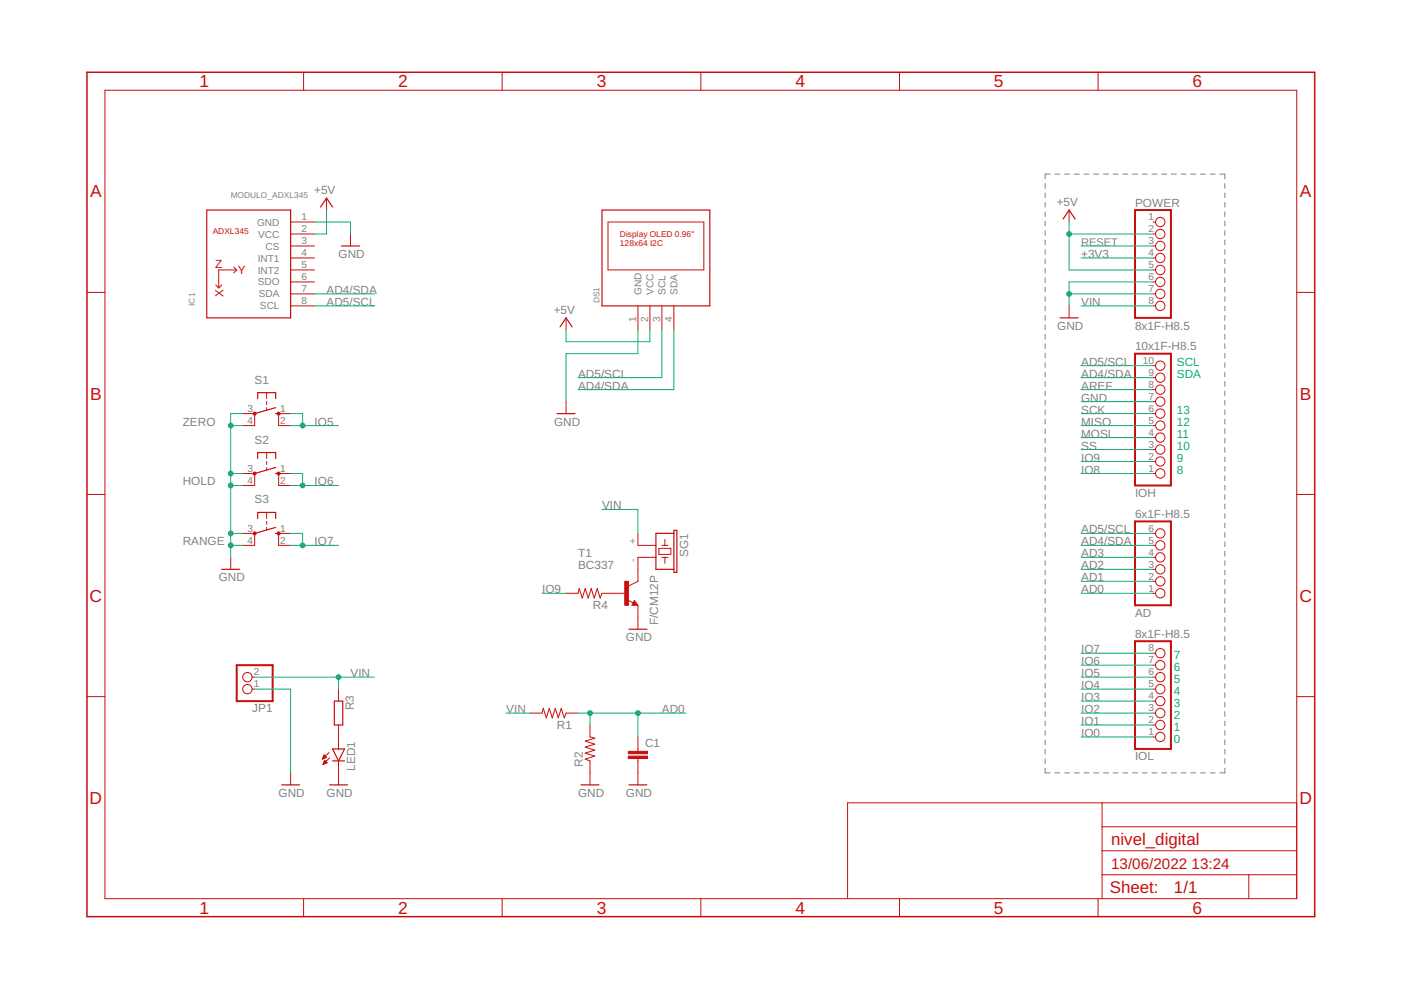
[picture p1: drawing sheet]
<svg xmlns="http://www.w3.org/2000/svg" width="297mm" height="210mm" viewBox="0 0 297 210" stroke-linecap="round" stroke-linejoin="round" font-family="sans-serif">
<g fill="none" stroke="#808080" stroke-width=".21">
<path d="M221.6 38.9v1M222.7 36.9h-1.1v1M223.7 36.9h1M225.7 36.9h1.1M227.8 36.9h1M229.8 36.9h1.1M231.9 36.9h1M234 36.9h1M236 36.9h1.1M238.1 36.9h1M240.1 36.9h1.1M242.2 36.9h1"/>
<path d="M244.2 36.9h1.1M246.3 36.9h1.1M248.3 36.9h1.1M250.4 36.9h1.1M252.5 36.9h1M254.5 36.9h1.1M256.6 36.9h1M258.6 36.9h1.1v1M259.7 38.9v1M221.6 40.9v1M221.6 42.9v1M221.6 44.9v1"/>
<path d="M221.6 46.9v1M221.6 48.9v1M221.6 50.9v1M221.6 52.9v1M221.6 54.9v1M221.6 56.9v1M221.6 58.9v1M259.7 40.9v1M259.7 42.9v1M259.7 44.9v1M259.7 46.9v1M259.7 48.9v1"/>
<path d="M259.7 50.9v1M259.7 52.9v1M259.7 54.9v1M259.7 56.9v1M259.7 58.9v1M221.6 60.9v1M221.6 62.9v1M221.6 64.9v1M221.6 66.9v1M221.6 68.9v1M221.6 70.9v1M221.6 72.9v1"/>
<path d="M221.6 74.9v1M221.6 76.9v1M221.6 78.9v1M259.7 60.9v1M259.7 62.9v1M259.7 64.9v1M259.7 66.9v1M259.7 68.9v1M259.7 70.9v1M259.7 72.9v1M259.7 74.9v1M259.7 76.9v1"/>
<path d="M259.7 78.9v1M221.6 80.9v1M221.6 82.9v1M221.6 84.9v1M221.6 86.9v1M221.6 88.9v1M221.6 90.9v1M221.6 92.9v1M221.6 94.9v1M221.6 96.9v1M221.6 98.9v1M259.7 80.9v1"/>
<path d="M259.7 82.9v1M259.7 84.9v1M259.7 86.9v1M259.7 88.9v1M259.7 90.9v1M259.7 92.9v1M259.7 94.9v1M259.7 96.9v1M259.7 98.9v1M221.6 100.9v1M221.6 102.9v1M221.6 104.9v1"/>
<path d="M221.6 106.9v1M221.6 108.9v1M221.6 110.9v1M221.6 112.9v1M221.6 114.9v1M221.6 116.9v1M221.6 118.9v1M259.7 100.9v1M259.7 102.9v1M259.7 104.9v1M259.7 106.9v1M259.7 108.9v1"/>
<path d="M259.7 110.9v1M259.7 112.9v1M259.7 114.9v1M259.7 116.9v1M259.7 118.9v1M221.6 120.9v1M221.6 122.9v1M221.6 124.9v1M221.6 126.9v1M221.6 128.9v1M221.6 130.9v1M221.6 132.9v1"/>
<path d="M221.6 134.9v1M221.6 136.9v1M221.6 138.9v1M259.7 120.9v1M259.7 122.9v1M259.7 124.9v1M259.7 126.9v1M259.7 128.9v1M259.7 130.9v1M259.7 132.9v1M259.7 134.9v1M259.7 136.9v1"/>
<path d="M259.7 138.9v1M221.6 140.9v1M221.6 142.9v1M221.6 144.9v1M221.6 146.9v1M221.6 148.9v1M221.6 150.9v1M221.6 152.9v1M221.6 154.9v1M221.6 156.9v1M221.6 158.9v1M259.7 140.9v1"/>
<path d="M259.7 142.9v1M259.7 144.9v1M259.7 146.9v1M259.7 148.9v1M259.7 150.9v1M259.7 152.9v1M259.7 154.9v1M259.7 156.9v1M259.7 158.9v1M221.6 160.9v1M221.6 162.9v1h1.1M223.7 163.9h1"/>
<path d="M225.7 163.9h1.1M227.8 163.9h1M229.8 163.9h1.1M231.9 163.9h1M234 163.9h1M236 163.9h1.1M238.1 163.9h1M240.1 163.9h1.1M242.2 163.9h1M244.2 163.9h1.1M246.3 163.9h1.1M248.3 163.9h1.1"/>
<path d="M250.4 163.9h1.1M252.5 163.9h1M254.5 163.9h1.1M256.6 163.9h1M259.7 160.9v1M259.7 162.9v1h-1.1"/>
</g>
<path d="M240.6 44.5h7.7v22.9h-7.7zM240.6 75h7.7v27.9h-7.7zM240.6 110.6h7.7v17.7h-7.7zM240.6 136h7.7v22.8h-7.7zM50.2 141h7.6v7.7h-7.6z" fill="none" stroke="#c90d0c" stroke-width=".42"/>
<g fill="none" stroke="#c90d0c" stroke-width=".21">
<path d="M22.2 19.1h252.7v171.4h-252.7zM64.4 15.3v3.8M106.5 15.3v3.8M148.6 15.3v3.8M190.7 15.3v3.8M232.8 15.3v3.8M49.6 56.6l.6 .6M50.2 57.2h-3.8v3.8M50.2 57.2l-.6 .7M61.6 47.1h5.1M61.6 49.6h5.1M61.6 52.2h5.1"/>
<path d="M61.6 54.7h5.1M61.6 57.2h5.1M61.6 59.8h5.1M69.2 42v2.5M74.3 49.6v2.6M128.9 47.1h20.3v10.1h-20.3zM226.7 44.5v2.6M244.5 47.1h.5M244.5 49.6h.5M244.5 52.2h.5M244.5 54.7h.5M244.5 57.2h.5"/>
<path d="M244.5 59.8h.5M18.4 62h3.8M45.7 60.4l.7 .6M47 60.4l-.6 .6M61.6 62.3h5.1M61.6 64.9h5.1M120 67.4v2.5M135.3 64.9v5M137.8 64.9v5M140.3 64.9v5M142.9 64.9v5M226.7 64.9v2.5"/>
<path d="M244.5 77.5h.5M244.5 62.3h.5M244.5 64.9h.5M274.9 62h3.8M51.5 87.7h2.5v2.5h-2.5M56.5 83.2v1.3M56.5 85.2v.6M56.5 86.4v.7M56.5 95.9v1.3M56.5 97.9v.6M56.5 99.1v.7M61.6 87.7h-2.5v2.5h2.5"/>
<path d="M120 85.2v2.5M244.5 97.9h.5M244.5 95.3h.5M244.5 92.8h.5M244.5 90.2h.5M244.5 87.7h.5M244.5 85.2h.5M244.5 82.6h.5M244.5 80.1h.5M18.4 104.8h3.8M48.9 118.2v2.5M51.5 100.4h2.5v2.5h-2.5"/>
<path d="M51.5 113.1h2.5v2.5h-2.5M56.5 108.6v1.3M56.5 110.6v.6M56.5 111.8v.7M61.6 100.4h-2.5v2.5h2.5M61.6 113.1h-2.5v2.5h2.5M135.3 113.1v2.5h3.8M139.1 118.2h-3.8v5.1l-2.1 1M139.7 116.3h2.5v1.2h-2.5zM140.3 118.2h1.3M140.3 115.6h1.3M141 114.4v1.2"/>
<path d="M141 118.2v1.2M244.5 100.4h.5M244.5 118.2h.5M244.5 115.6h.5M244.5 113.1h.5M274.9 104.8h3.8M120 125.8h2.6l.2-1 .6 2 .7-2 .6 2 .6-2 .7 2 .6-2 .7 2 .3-1h5.1M133 127.2l1.3 .6M134.5 127.3l.8 1h-1.3zM135.3 128.3v5.1M244.5 138.5h.5M244.5 125.8h.5"/>
<path d="M244.5 123.3h.5M244.5 120.7h.5M18.4 147.7h3.8M53.4 146.1h.6M53.4 143.6h.6M69.7 159.6l-1.4 1.4M71.8 146.1v2.6M71.8 153.7v5.1M112.4 151.2h2.5l.3-1 .6 2 .7-2 .6 2 .6-2 .7 2 .6-2 .6 2 .4-1h2.6M125.1 153.7v2.6l1 .2-2 .6 2 .7-2 .6 2 .6-2 .7 2 .6-2 .7 1 .3v5.1M135.3 156.3v3M244.5 156.3h.5"/>
<path d="M244.5 153.7h.5M244.5 151.2h.5M244.5 148.7h.5M244.5 146.1h.5M244.5 143.6h.5M244.5 141h.5M274.9 147.7h3.8M61.6 163.9v2.5M68.3 161h.1M68.4 160.8h.3M68.5 160.7h.4M68.5 160.6h.7"/>
<path d="M68.5 162h.1M68.6 160.5h.5M68.6 161.9h.3M68.6 160.3h.4M68.6 161.8h.6M68.6 161.7h.7M68.7 160.2h.2M68.7 160.1h.1M68.7 161.5h.5M68.7 161.4h.4M68.8 161.3h.1M68.9 161.2l.5 .5-.9 .4z"/>
<path d="M69.2 160.6l-.5-.5-.4 .9M69.2 160.6l-.9 .4M69.9 160.7l-1.4 1.4M71.8 161.3v5.1M135.3 160.8v5.6M233.7 170.2v20.3M233.7 175.3h41.2M274.9 170.2h-95.2v20.3M64.4 190.5v3.9M106.5 190.5v3.9M148.6 190.5v3.9M190.7 190.5v3.9"/>
<path d="M232.8 190.5v3.9M233.7 185.5h41.2M233.7 180.4h41.2M264.8 185.5v5"/>
<circle cx="246" cy="47.1" r=".99"/>
<circle cx="246" cy="52.2" r=".99"/>
<circle cx="246" cy="49.6" r=".99"/>
<circle cx="246" cy="54.7" r=".99"/>
<circle cx="246" cy="57.2" r=".99"/>
<circle cx="246" cy="59.8" r=".99"/>
<circle cx="246" cy="77.5" r=".99"/>
<circle cx="246" cy="64.9" r=".99"/>
<circle cx="246" cy="62.3" r=".99"/>
<circle cx="246" cy="97.9" r=".99"/>
<circle cx="246" cy="87.7" r=".99"/>
<circle cx="246" cy="92.8" r=".99"/>
<circle cx="246" cy="95.3" r=".99"/>
<circle cx="246" cy="90.2" r=".99"/>
<circle cx="246" cy="85.2" r=".99"/>
<circle cx="246" cy="82.6" r=".99"/>
<circle cx="246" cy="80.1" r=".99"/>
<circle cx="246" cy="118.2" r=".99"/>
<circle cx="246" cy="100.4" r=".99"/>
<circle cx="246" cy="113.1" r=".99"/>
<circle cx="246" cy="115.6" r=".99"/>
<circle cx="246" cy="120.7" r=".99"/>
<circle cx="246" cy="138.5" r=".99"/>
<circle cx="246" cy="125.8" r=".99"/>
<circle cx="246" cy="123.3" r=".99"/>
<circle cx="52.5" cy="143.6" r=".99"/>
<circle cx="52.5" cy="146.1" r=".99"/>
<circle cx="246" cy="156.3" r=".99"/>
<circle cx="246" cy="153.7" r=".99"/>
<circle cx="246" cy="148.7" r=".99"/>
<circle cx="246" cy="141" r=".99"/>
<circle cx="246" cy="146.1" r=".99"/>
<circle cx="246" cy="151.2" r=".99"/>
<circle cx="246" cy="143.6" r=".99"/>
</g>
<g fill="none" stroke="#c90d0c" stroke-width=".25">
<path d="M43.8 44.5h17.8v22.9h-17.8zM68 43.9l1.2-1.9 1.3 1.9M72.4 52.2h3.8M127.6 44.5h22.9v20.4h-22.9zM225.4 46.4l1.3-1.9 1.2 1.9M118.7 69.3l1.3-1.9 1.3 1.9M224.8 67.4h3.8M54.6 84.5v-1.3h3.8v1.3M54.6 97.2v-1.3h3.8v1.3M58.4 87.7h.7M58.4 86.4l-4.4 1.3M58.4 99.1l-4.4 1.3"/>
<path d="M118.1 87.7h3.8M54.6 109.9v-1.3h3.8v1.3M58.4 100.4h.7M58.4 113.1h.7M58.4 111.8l-4.4 1.3M142.9 113.1h-3.8v7.6h3.8M142.9 112.5h.6v8.8h-.6zM47 120.7h3.8M133.3 133.4h3.9M134.5 127.8l.1 .3h-.4l.3-.5 .5 .6h-.8M70.5 158.8h2.5l-1.2 2.5zM70.9 148.7h1.8v5h-1.8z"/>
<path d="M59.7 166.4h3.8M69.9 166.4h3.8M70.5 161.3h2.5M123.2 166.4h3.8M133.3 166.4h3.9"/>
</g>
<path d="M18.4 15.3h260.3v179.1h-260.3z" fill="none" stroke="#c90d0c" stroke-width=".32"/>
<g fill="#c90d0c" stroke="#c90d0c" stroke-width=".21">
<circle cx="54" cy="87.7" r=".33"/>
<circle cx="59.1" cy="87.7" r=".33"/>
<circle cx="54" cy="100.4" r=".33"/>
<circle cx="59.1" cy="100.4" r=".33"/>
<circle cx="54" cy="113.1" r=".33"/>
<circle cx="59.1" cy="113.1" r=".33"/>
</g>
<g fill="#c90d0c" stroke="#c90d0c" stroke-width=".21">
<path d="M133.2 160.3h4.1v.5h-4.1z"/>
<path d="M133.2 159.3h4.1v.5h-4.1z"/>
<path d="M132.5 123.3h.7v5h-.7z"/>
</g>
<g fill="none" stroke="#0dab76" stroke-width=".21">
<path d="M66.7 47.1h7.6v2.5M69.2 44.5v5.1h-2.5M226.7 47.1v10.1h17.8M226.7 49.6h17.8M229.2 54.7h15.3M229.2 52.2h15.3M244.5 59.8h-17.8v5.1M66.7 62.3h12.7M66.7 64.9h12.7M120 69.9v2.6h17.8v-2.6M135.3 69.9v5.1h-15.3v10.2M140.3 69.9v10.2h-17.7"/>
<path d="M142.9 69.9v12.7h-20.3M226.7 62.3h17.8M229.2 64.9h15.3M229.2 77.5h15.3M48.9 90.2h2.6M51.5 87.7h-2.6v30.5M61.6 87.7h2.6v2.5M61.6 90.2h10.2M229.2 85.2h15.3M229.2 87.7h15.3M229.2 90.2h15.3M229.2 82.6h15.3"/>
<path d="M229.2 92.8h15.3M229.2 95.3h15.3M229.2 80.1h15.3M229.2 97.9h15.3M48.9 115.6h2.6M48.9 100.4h2.6M48.9 102.9h2.6M48.9 113.1h2.6M61.6 115.6h10.2M61.6 100.4h2.6v2.5M61.6 102.9h10.2M61.6 113.1h2.6v2.5"/>
<path d="M127.6 108h7.7v5.1M229.2 115.6h15.3M229.2 100.4h15.3M229.2 113.1h15.3M229.2 118.2h15.3M114.9 125.8h5.1M229.2 125.8h15.3M229.2 123.3h15.3M229.2 120.7h15.3M229.2 138.5h15.3M54 146.1h7.6v17.8M54 143.6h25.4"/>
<path d="M71.8 143.6v2.5M107.3 151.2h5.1M122.6 151.2h22.8M125.1 151.2v2.5M135.3 151.2v5.1M229.2 146.1h15.3M229.2 151.2h15.3M229.2 143.6h15.3M229.2 153.7h15.3M229.2 156.3h15.3M229.2 148.7h15.3M229.2 141h15.3"/>
</g>
<g fill="#0dab76" stroke="#0dab76" stroke-width=".21">
<circle cx="226.7" cy="49.6" r=".51"/>
<circle cx="226.7" cy="62.3" r=".51"/>
<circle cx="48.9" cy="90.2" r=".51"/>
<circle cx="48.9" cy="100.4" r=".51"/>
<circle cx="48.9" cy="102.9" r=".51"/>
<circle cx="48.9" cy="113.1" r=".51"/>
<circle cx="48.9" cy="115.6" r=".51"/>
<circle cx="71.8" cy="143.6" r=".51"/>
<circle cx="125.1" cy="151.2" r=".51"/>
<circle cx="135.3" cy="151.2" r=".51"/>
<circle cx="64.2" cy="90.2" r=".51"/>
<circle cx="64.2" cy="102.9" r=".51"/>
<circle cx="64.2" cy="115.6" r=".51"/>
</g>
<g font-size="3.7" fill="#c90d0c">
<text x="42.3" y="18.5">1</text>
<text x="84.4" y="18.5">2</text>
<text x="126.5" y="18.5">3</text>
<text x="168.6" y="18.5">4</text>
<text x="210.7" y="18.5">5</text>
<text x="252.9" y="18.5">6</text>
<text x="19.1" y="41.9">A</text>
<text x="275.6" y="41.9">A</text>
<text x="19.1" y="84.7">B</text>
<text x="275.6" y="84.7">B</text>
<text x="19" y="127.6">C</text>
<text x="275.5" y="127.6">C</text>
<text x="19" y="170.4">D</text>
<text x="275.5" y="170.4">D</text>
<text x="42.3" y="193.7">1</text>
<text x="84.4" y="193.7">2</text>
<text x="126.5" y="193.7">3</text>
<text x="168.6" y="193.7">4</text>
<text x="210.7" y="193.7">5</text>
<text x="252.9" y="193.7">6</text>
</g>
<g font-size="3.6" fill="#c90d0c">
<text x="235.6" y="179.1">nivel_digital</text>
<text x="235.3" y="189.4">Sheet:</text>
<text x="248.9" y="189.3">1/1</text>
</g>
<g font-size="3.2" fill="#c90d0c">
<text x="235.6" y="184.2">13/06/2022</text>
<text x="252.6" y="184.2">13:24</text>
</g>
<g font-size="2.5" fill="#808080">
<text x="66.6" y="41.2">+5V</text>
<text x="224.1" y="43.8">+5V</text>
<text x="240.6" y="43.9">POWER</text>
<text x="71.8" y="54.7">GND</text>
<text x="229.2" y="54.7">+3V3</text>
<text x="69.2" y="62.3">AD4/SDA</text>
<text x="69.2" y="64.8">AD5/SCL</text>
<text x="229.2" y="64.8">VIN</text>
<text x="117.4" y="66.6">+5V</text>
<text x="224.1" y="69.9">GND</text>
<text x="240.6" y="69.9">8x1F-H8.5</text>
<text x="229.2" y="77.5">AD5/SCL</text>
<text x="240.6" y="74.2">10x1F-H8.5</text>
<text x="54" y="81.4">S1</text>
<text x="122.6" y="82.6">AD4/SDA</text>
<text x="122.6" y="80.1">AD5/SCL</text>
<text x="229.2" y="82.6">AREF</text>
<text x="229.2" y="80.1">AD4/SDA</text>
<text x="229.2" y="85.2">GND</text>
<text x="229.2" y="87.7">SCK</text>
<text x="38.8" y="90.2">ZERO</text>
<text x="54" y="94">S2</text>
<text x="66.7" y="90.2">IO5</text>
<text x="117.5" y="90.2">GND</text>
<text x="229.2" y="90.2">MISO</text>
<text x="229.2" y="92.8">MOSI</text>
<text x="229.2" y="95.3">SS</text>
<text x="229.2" y="100.4">IO8</text>
<text x="229.2" y="97.9">IO9</text>
<text x="38.8" y="102.9">HOLD</text>
<text x="54" y="106.7">S3</text>
<text x="66.7" y="102.9">IO6</text>
<text x="240.6" y="105.3">IOH</text>
<text x="127.6" y="108">VIN</text>
<text x="229.2" y="113.1">AD5/SCL</text>
<text x="240.6" y="109.8">6x1F-H8.5</text>
<text x="38.8" y="115.6">RANGE</text>
<text x="66.7" y="115.6">IO7</text>
<text x="122.6" y="118.2">T1</text>
<text x="145.9" y="118.1" transform="rotate(-90 145.9 118.1)">SG1</text>
<text x="229.2" y="118.2">AD3</text>
<text x="229.2" y="115.6">AD4/SDA</text>
<text x="46.4" y="123.3">GND</text>
<text x="114.9" y="125.8">IO9</text>
<text x="122.6" y="120.7">BC337</text>
<text x="229.2" y="125.8">AD0</text>
<text x="229.2" y="123.3">AD1</text>
<text x="229.2" y="120.7">AD2</text>
<text x="125.7" y="129.1">R4</text>
<text x="240.6" y="130.7">AD</text>
<text x="132.7" y="135.9">GND</text>
<text x="139.6" y="132.5" transform="rotate(-90 139.6 132.5)">F/CM12P</text>
<text x="240.6" y="135.2">8x1F-H8.5</text>
<text x="74.3" y="143.6">VIN</text>
<text x="229.2" y="143.6">IO5</text>
<text x="229.2" y="141">IO6</text>
<text x="229.2" y="138.5">IO7</text>
<text x="229.2" y="148.6">IO3</text>
<text x="229.2" y="146.1">IO4</text>
<text x="53.5" y="151.1">JP1</text>
<text x="75" y="150.6" transform="rotate(-90 75 150.6)">R3</text>
<text x="107.3" y="151.2">VIN</text>
<text x="118.1" y="154.5">R1</text>
<text x="140.3" y="151.2">AD0</text>
<text x="229.2" y="151.2">IO2</text>
<text x="229.2" y="153.7">IO1</text>
<text x="136.8" y="158.4">C1</text>
<text x="229.2" y="156.3">IO0</text>
<text x="240.6" y="161.2">IOL</text>
<text x="75.3" y="163.4" transform="rotate(-90 75.3 163.4)">LED1</text>
<text x="123.6" y="162.6" transform="rotate(-90 123.6 162.6)">R2</text>
<text x="59.1" y="169">GND</text>
<text x="69.2" y="169">GND</text>
<text x="122.6" y="169">GND</text>
<text x="132.7" y="169">GND</text>
</g>
<g font-size="2.5" fill="#c90d0c">
<text x="45.6" y="56.7">Z</text>
<text x="50.4" y="58">Y</text>
<text x="47.4" y="63" transform="rotate(-90 47.4 63)">X</text>
</g>
<g font-size="2.5" fill="#0dab76">
<text x="249.5" y="77.5">SCL</text>
<text x="249.5" y="80.1">SDA</text>
<text x="249.5" y="87.7">13</text>
<text x="249.5" y="95.3">10</text>
<text x="249.5" y="92.8">11</text>
<text x="249.5" y="90.2">12</text>
<text x="249.5" y="100.4">8</text>
<text x="249.5" y="97.9">9</text>
<text x="248.9" y="142.3">6</text>
<text x="248.9" y="139.8">7</text>
<text x="248.9" y="149.9">3</text>
<text x="248.9" y="147.4">4</text>
<text x="248.9" y="144.8">5</text>
<text x="248.9" y="155">1</text>
<text x="248.9" y="152.5">2</text>
<text x="248.9" y="157.5">0</text>
</g>
<text font-size="2.3" fill="#808080" x="229.2" y="52.1">RESET</text>
<g font-size="2.1" fill="#808080">
<text x="54.5" y="47.8">GND</text>
<text x="63.9" y="46.7">1</text>
<text x="243.5" y="46.7">1</text>
<text x="54.8" y="50.4">VCC</text>
<text x="56.3" y="52.9">CS</text>
<text x="63.9" y="49.3">2</text>
<text x="63.9" y="51.8">3</text>
<text x="243.5" y="49.3">2</text>
<text x="243.5" y="51.8">3</text>
<text x="54.6" y="55.5">INT1</text>
<text x="54.6" y="58">INT2</text>
<text x="63.9" y="54.3">4</text>
<text x="63.9" y="56.9">5</text>
<text x="63.9" y="59.4">6</text>
<text x="243.5" y="54.3">4</text>
<text x="243.5" y="56.9">5</text>
<text x="243.5" y="59.4">6</text>
<text x="54.6" y="60.5">SDO</text>
<text x="54.9" y="63.1">SDA</text>
<text x="55.1" y="65.6">SCL</text>
<text x="63.9" y="62">7</text>
<text x="63.9" y="64.5">8</text>
<text x="136" y="62.5" transform="rotate(-90 136 62.5)">GND</text>
<text x="138.6" y="62.5" transform="rotate(-90 138.6 62.5)">VCC</text>
<text x="141.1" y="62.5" transform="rotate(-90 141.1 62.5)">SCL</text>
<text x="143.6" y="62.5" transform="rotate(-90 143.6 62.5)">SDA</text>
<text x="243.5" y="62">7</text>
<text x="243.5" y="64.5">8</text>
<text x="134.9" y="68.4" transform="rotate(-90 134.9 68.4)">1</text>
<text x="137.4" y="68.4" transform="rotate(-90 137.4 68.4)">2</text>
<text x="140" y="68.4" transform="rotate(-90 140 68.4)">3</text>
<text x="142.5" y="68.4" transform="rotate(-90 142.5 68.4)">4</text>
<text x="242.3" y="77.2">10</text>
<text x="243.5" y="82.3">8</text>
<text x="243.5" y="79.7">9</text>
<text x="52.4" y="87.3">3</text>
<text x="52.4" y="89.9">4</text>
<text x="59.4" y="87.3">1</text>
<text x="59.4" y="89.9">2</text>
<text x="243.5" y="89.9">5</text>
<text x="243.5" y="87.3">6</text>
<text x="243.5" y="84.8">7</text>
<text x="243.5" y="95">3</text>
<text x="243.5" y="92.4">4</text>
<text x="52.4" y="100">3</text>
<text x="59.4" y="100">1</text>
<text x="243.5" y="100">1</text>
<text x="243.5" y="97.5">2</text>
<text x="52.4" y="102.6">4</text>
<text x="59.4" y="102.6">2</text>
<text x="52.4" y="112.7">3</text>
<text x="59.4" y="112.7">1</text>
<text x="243.5" y="112.7">6</text>
<text x="52.4" y="115.3">4</text>
<text x="59.4" y="115.3">2</text>
<text x="134.9" y="119.2" transform="rotate(-90 134.9 119.2)">-</text>
<text x="134.9" y="115.3" transform="rotate(-90 134.9 115.3)">+</text>
<text x="243.5" y="117.8">4</text>
<text x="243.5" y="115.3">5</text>
<text x="243.5" y="125.4">1</text>
<text x="243.5" y="122.9">2</text>
<text x="243.5" y="120.4">3</text>
<text x="53.8" y="143.2">2</text>
<text x="243.5" y="143.2">6</text>
<text x="243.5" y="140.7">7</text>
<text x="243.5" y="138.1">8</text>
<text x="53.8" y="145.7">1</text>
<text x="243.5" y="148.3">4</text>
<text x="243.5" y="145.7">5</text>
<text x="243.5" y="155.9">1</text>
<text x="243.5" y="153.4">2</text>
<text x="243.5" y="150.8">3</text>
</g>
<g font-size="1.8" fill="#808080">
<text x="48.9" y="42">MODULO_ADXL345</text>
<text x="41.3" y="64.8" transform="rotate(-90 41.3 64.8)">IC1</text>
<text x="127.1" y="64.3" transform="rotate(-90 127.1 64.3)">DS1</text>
</g>
<g font-size="1.8" fill="#c90d0c">
<text x="45.1" y="49.6">ADXL345</text>
<text x="131.4" y="50.2">Display OLED 0.96&quot;</text>
<text x="131.4" y="52.1">128x64 I2C</text>
</g>
</svg>
